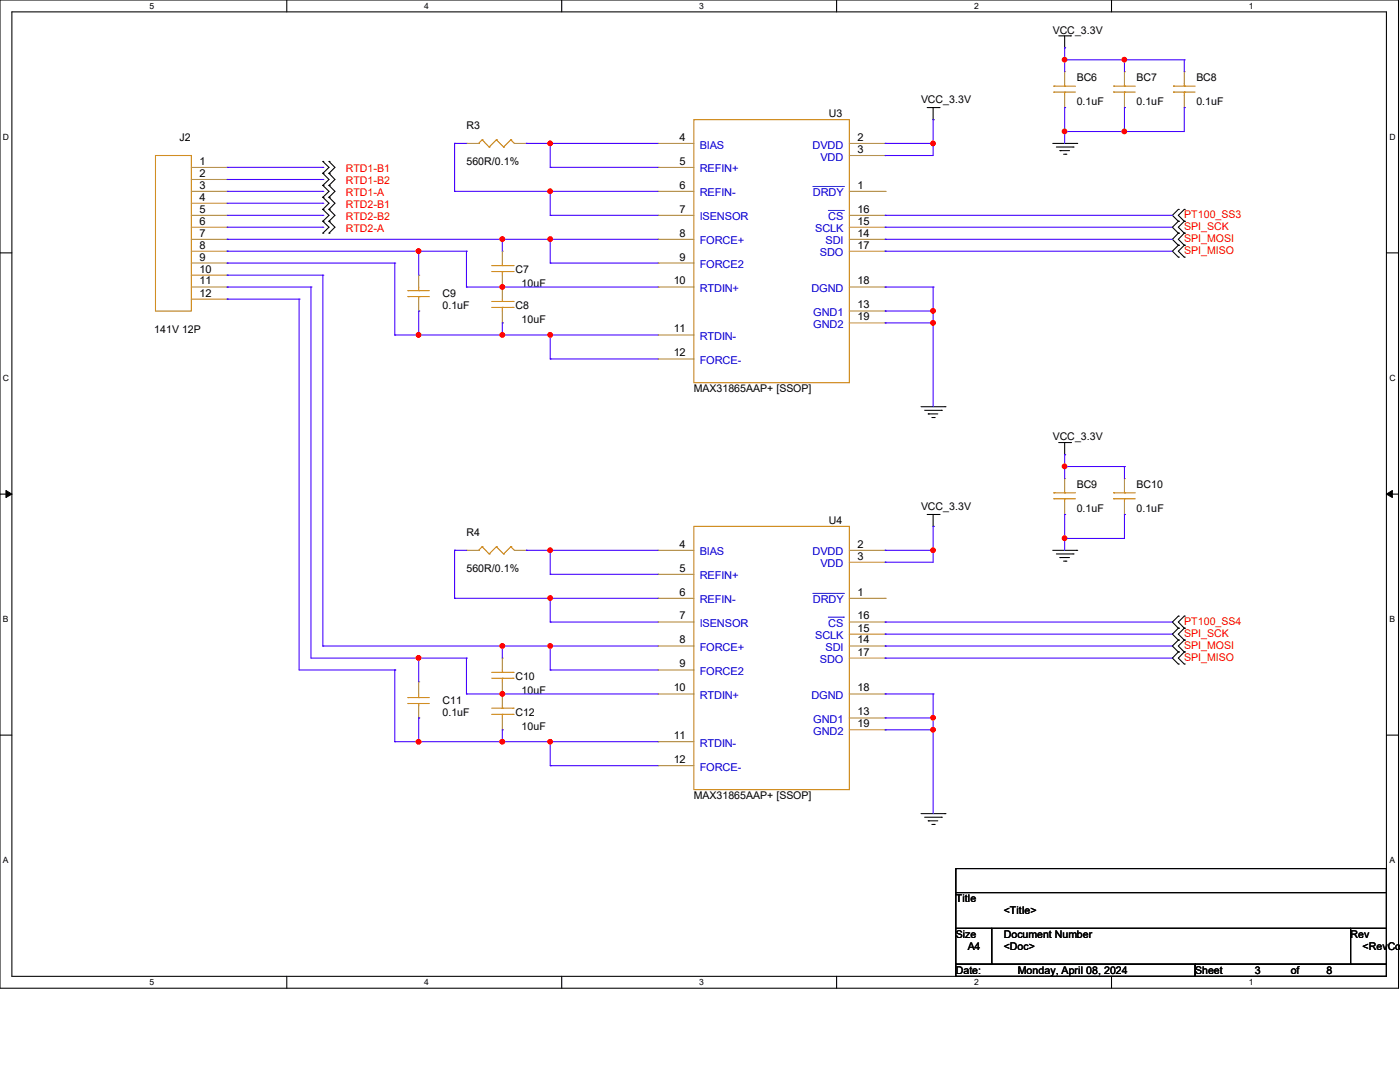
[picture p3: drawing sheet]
<svg xmlns="http://www.w3.org/2000/svg" width="279mm" height="216mm" viewBox="0 0 279 216" stroke-linecap="round" stroke-linejoin="round" font-family="sans-serif">
<path d="M0 0h279.1v197.2h-279.1zM2.4 2.4h274.3v192.4h-274.3z" fill="none" stroke="#000" stroke-width=".21"/>
<g fill="#fff">
<path d="M29.8 .3h.9v1.9h-.9z"/>
<path d="M29.8 195.1h.9v1.9h-.9z"/>
</g>
<path d="M57.2 0v2.4M57.2 194.8v2.4" fill="none" stroke="#000" stroke-width=".21"/>
<g fill="#fff">
<path d="M84.7 .3h.9v1.9h-.9z"/>
<path d="M84.7 195.1h.9v1.9h-.9z"/>
</g>
<path d="M112.1 0v2.4M112.1 194.8v2.4" fill="none" stroke="#000" stroke-width=".21"/>
<g fill="#fff">
<path d="M139.5 .3h1v1.9h-1z"/>
<path d="M139.5 195.1h1v1.9h-1z"/>
</g>
<path d="M167 0v2.4M167 194.8v2.4" fill="none" stroke="#000" stroke-width=".21"/>
<g fill="#fff">
<path d="M194.4 .3h.9v1.9h-.9z"/>
<path d="M194.4 195.1h.9v1.9h-.9z"/>
</g>
<path d="M221.8 0v2.4M221.8 194.8v2.4" fill="none" stroke="#000" stroke-width=".21"/>
<g fill="#fff">
<path d="M249.3 .3h.9v1.9h-.9z"/>
<path d="M249.3 195.1h.9v1.9h-.9z"/>
<path d="M.6 26.4h1.2v1.9h-1.2z"/>
<path d="M277.3 26.4h1.2v1.9h-1.2z"/>
<path d="M.6 74.5h1.2v1.9h-1.2z"/>
<path d="M277.3 74.5h1.2v1.9h-1.2z"/>
</g>
<path d="M0 50.5h2.4M276.7 50.5h2.4" fill="none" stroke="#000" stroke-width=".21"/>
<g fill="#fff">
<path d="M.6 122.6h1.1v1.9h-1.1z"/>
<path d="M277.3 122.6h1.1v1.9h-1.1z"/>
</g>
<path d="M0 98.6h2.4M276.7 98.6h2.4" fill="none" stroke="#000" stroke-width=".21"/>
<path d="M1.2 97.9l1.2 .7-1.2 .7zM276.7 98.6l1.2-.7v1.4z" fill="#000" stroke="#000" stroke-width=".2"/>
<g fill="#fff">
<path d="M.6 170.7h1.1v1.9h-1.1z"/>
<path d="M277.3 170.7h1.1v1.9h-1.1z"/>
</g>
<g fill="none" stroke="#000" stroke-width=".21">
<path d="M211.3 7.2h2.4M212.5 9.5h.1M212.5 7.2v2.3M213.7 7.2h.1M64.4 32.2h.1M64.4 34.6h.1M64.4 37h.1M64.4 39.4h.1M64.4 32.2l1.3 1.2-1.3 1.2M64.4 34.6l1.3 1.2-1.3 1.2M64.4 37l1.3 1.2-1.3 1.2M64.4 39.4l1.3 1.2-1.3 1.2"/>
<path d="M65.7 32.2h.1M65.7 34.6h.1M65.7 37h.1M65.7 39.4h.1M65.7 32.2l1.1 1.2-1.1 1.2M65.7 34.6l1.1 1.2-1.1 1.2M65.7 37l1.1 1.2-1.1 1.2M65.7 39.4l1.1 1.2-1.1 1.2M185 21.5h2.4M186.2 23.9h.1M186.2 21.5v2.4M187.4 21.5h.1"/>
<path d="M210.1 28.6h4.8M210.8 29.3h3.4M211.5 30.1h.1M211.5 30.1h1.9M212.3 30.8h.4M212.7 30.8h.1M214.2 29.3h.1M214.9 28.6h.1M64.4 41.8h.1M64.4 44.2h.1M64.4 46.5h.1M64.4 41.8l1.3 1.2-1.3 1.2"/>
<path d="M64.4 44.2l1.3 1.1-1.3 1.2M65.7 41.8h.1M65.7 44.2h.1M65.7 46.5h.1M65.7 41.8l1.1 1.2-1.1 1.2M65.7 44.2l1.1 1.1-1.1 1.2M235.2 44.2h.1M235.2 41.8h.1M235.2 46.5h.1M235.2 48.9h.1M235.2 51.3h.1M235.2 41.8l-1.2 1.2 1.2 1.2"/>
<path d="M235.2 44.2l-1.2 1.1 1.2 1.2M235.2 46.5l-1.2 1.3 1.2 1.1M235.2 48.9l-1.2 1.2 1.2 1.2M236.3 41.8h.1M236.3 44.2h.1M236.3 46.5h.1M236.3 48.9h.1M236.3 51.3h.1M236.3 41.8l-1.1 1.2 1.1 1.2M236.3 44.2l-1.1 1.1 1.1 1.2M236.3 46.5l-1.1 1.3 1.1 1.1M236.3 48.9l-1.1 1.2 1.1 1.2"/>
<path d="M183.8 81.2h4.8M184.5 81.9h3.4M185.3 82.6h.1M185.3 82.6h1.9M186 83.3h.4M186.4 83.3h.1M187.9 81.9h.1M188.6 81.2h.1M211.3 88.3h2.4M212.5 90.7h.1M212.5 88.3v2.4M213.7 88.3h.1"/>
<path d="M185 102.7h2.4M186.2 105h.1M186.2 102.7v2.3M187.4 102.7h.1M210.1 109.8h4.8M210.8 110.5h3.4M211.5 111.3h.1M211.5 111.3h1.9M212.3 112h.4M212.7 112h.1M214.2 110.5h.1M214.9 109.8h.1"/>
<path d="M235.2 125.3h.1M235.2 122.9h.1M235.2 127.7h.1M235.2 130.1h.1M235.2 132.5h.1M235.2 122.9l-1.2 1.2 1.2 1.2M235.2 125.3l-1.2 1.2 1.2 1.2M235.2 127.7l-1.2 1.2 1.2 1.2M235.2 130.1l-1.2 1.2 1.2 1.2M236.3 122.9h.1M236.3 125.3h.1M236.3 127.7h.1"/>
<path d="M236.3 130.1h.1M236.3 132.5h.1M236.3 122.9l-1.1 1.2 1.1 1.2M236.3 125.3l-1.1 1.2 1.1 1.2M236.3 127.7l-1.1 1.2 1.1 1.2M236.3 130.1l-1.1 1.2 1.1 1.2M0 146.7h2.4M276.7 146.7h2.4M183.8 162.3h4.8M184.5 163.1h3.4M185.3 163.8h.1M185.3 163.8h1.9"/>
<path d="M186 164.5h.4M186.4 164.5h.1M187.9 163.1h.1M188.6 162.3h.1M190.8 173.3h85.9v4.8h-85.9zM190.8 178.1h85.9v7.2h-85.9zM190.8 185.3h7.1v7.1h-7.1zM190.8 192.4h47.7v2.4h-47.7zM197.9 185.3h71.6v7.1h-71.6zM238.5 192.4h38.2v2.4h-38.2zM269.5 185.3h7.2v7.1h-7.2z"/>
</g>
<g fill="none" stroke="#cc8006" stroke-width=".21">
<path d="M210.3 18.4h.1M210.3 17.2h.1M210.3 18.4h4.3M210.3 17.2h4.3M212.5 17.2h.1M212.5 18.4h.1M212.5 16.7v.5M212.5 18.4v.7M222.2 18.4h.1M222.2 17.2h.1M222.2 18.4h4.4M222.2 17.2h4.4"/>
<path d="M224.4 17.2h.1M224.4 18.4h.1M224.4 16.7v.5M224.4 18.4v.7M234.2 18.4h.1M234.2 17.2h.1M234.2 18.4h4.3M234.2 17.2h4.3M236.3 17.2h.1M236.3 18.4h.1M236.3 16.7v.5M236.3 18.4v.7"/>
<path d="M31 31h7.2v31.1h-7.2zM95.5 28.6h.1M96.2 27.9h.1M96.2 27.9l1.4 1.4M96.2 27.9l-.7 .7M97.6 29.3h.1M99.1 27.9h.1M99.1 27.9l1.4 1.4M99.1 27.9l-1.5 1.4M100.5 29.3h.1M101.9 27.9h.1M101.9 27.9l.8 .7"/>
<path d="M101.9 27.9l-1.4 1.4M138.5 23.9h31v52.5h-31zM81.4 58h.1M81.4 59.2h.1M81.4 58h4.3M81.4 59.2h4.3M83.6 59.2h.1M83.6 58h.1M83.6 57.3v.7M83.6 59.2v.5M98.1 54.2h4.3M98.1 53h4.3"/>
<path d="M100.2 53h.1M100.2 54.2h.1M100.2 52.5v.5M100.2 54.2v.7M100.2 59.7v.5M102.4 54.2h.1M102.4 53h.1M98.1 61.3h4.3M98.1 60.2h4.3M100.2 60.2h.1M100.2 61.3h.1M100.2 61.3v.8"/>
<path d="M102.4 61.3h.1M102.4 60.2h.1M210.3 99.5h.1M210.3 98.3h.1M210.3 99.5h4.3M210.3 98.3h4.3M212.5 98.3h.1M212.5 99.5h.1M212.5 97.9v.4M212.5 99.5v.7M222.2 99.5h.1M222.2 98.3h.1"/>
<path d="M222.2 99.5h4.4M222.2 98.3h4.4M224.4 98.3h.1M224.4 99.5h.1M224.4 97.9v.4M224.4 99.5v.7M95.5 109.8h.1M96.2 109.1h.1M96.2 109.1l1.4 1.4M96.2 109.1l-.7 .7M97.6 110.5h.1M99.1 109.1h.1"/>
<path d="M99.1 109.1l1.4 1.4M99.1 109.1l-1.5 1.4M100.5 110.5h.1M101.9 109.1h.1M101.9 109.1l.8 .7M101.9 109.1l-1.4 1.4M138.5 105h31v52.6h-31zM81.4 139.2h.1M81.4 139.2h4.3M83.6 139.2h.1M83.6 138.5v.7M98.1 135.3h4.3"/>
<path d="M98.1 134.2h4.3M100.2 134.2h.1M100.2 135.3h.1M100.2 133.7v.5M100.2 135.3v.8M102.4 135.3h.1M102.4 134.2h.1M81.4 140.4h.1M81.4 140.4h4.3M83.6 140.4h.1M83.6 140.4v.4M98.1 142.5h4.3"/>
<path d="M98.1 141.3h4.3M100.2 141.3h.1M100.2 142.5h.1M100.2 140.8v.5M100.2 142.5v.8M102.4 142.5h.1M102.4 141.3h.1"/>
</g>
<g fill="none" stroke="#a84" stroke-width=".21">
<path d="M212.5 14.3h.1M212.5 14.3v2.4M212.5 19.1v2.4M224.4 14.3h.1M224.4 14.3v2.4M224.4 19.1v2.4M236.3 14.3h.1M236.3 14.3v2.4M236.3 19.1v2.4M38.2 33.4h7.1M38.2 38.2h7.1M38.2 35.8h7.1"/>
<path d="M45.3 33.4h.1M45.3 35.8h.1M45.3 38.2h.1M93.1 28.6h.1M93.1 28.6h2.4M102.7 28.6h2.3M105 28.6h.1M131.3 28.6h.1M131.3 33.4h.1M131.3 38.2h.1M131.3 28.6h7.2M131.3 33.4h7.2"/>
<path d="M131.3 38.2h7.2M169.5 28.6h7.2M169.5 38.2h7.2M169.5 31h7.2M176.7 38.2h.1M176.7 28.6h.1M176.7 31h.1M212.5 21.5h.1M224.4 21.5h.1M236.3 21.5h.1M38.2 43h7.1M38.2 47.8h7.1"/>
<path d="M38.2 52.5h7.1M38.2 57.3h7.1M38.2 45.3h7.1M38.2 50.1h7.1M38.2 40.6h7.1M38.2 54.9h7.1M38.2 59.7h7.1M45.3 40.6h.1M45.3 43h.1M45.3 45.3h.1M45.3 47.8h.1M45.3 50.1h.1"/>
<path d="M45.3 52.5h.1M45.3 54.9h.1M45.3 57.3h.1M45.3 59.7h.1M83.6 54.9h.1M83.6 54.9v2.4M83.6 59.7v2.4M100.2 57.3h.1M100.2 50.1h.1M100.2 50.1v2.4M100.2 54.9v4.8M131.3 43h.1"/>
<path d="M131.3 47.8h.1M131.3 52.5h.1M131.3 57.3h.1M131.3 43h7.2M131.3 47.8h7.2M131.3 52.5h7.2M131.3 57.3h7.2M169.5 43h7.2M169.5 47.8h7.2M169.5 57.3h7.2M169.5 45.3h7.2M169.5 50.1h7.2"/>
<path d="M176.7 57.3h.1M176.7 47.8h.1M176.7 45.3h.1M176.7 43h.1M176.7 50.1h.1M83.6 62.1h.1M100.2 64.4h.1M100.2 62.1v2.3M131.3 66.8h.1M131.3 71.6h.1M131.3 66.8h7.2M131.3 71.6h7.2"/>
<path d="M169.5 62.1h7.2M169.5 64.4h7.2M176.7 62.1h.1M176.7 64.4h.1M212.5 95.5h.1M212.5 95.5v2.4M224.4 95.5h.1M224.4 95.5v2.4M93.1 109.8h.1M93.1 109.8h2.4M102.7 109.8h2.3M105 109.8h.1"/>
<path d="M131.3 109.8h.1M131.3 114.6h.1M131.3 119.4h.1M131.3 109.8h7.2M131.3 114.6h7.2M131.3 119.4h7.2M169.5 109.8h7.2M169.5 119.4h7.2M169.5 112.2h7.2M176.7 119.4h.1M176.7 109.8h.1M176.7 112.2h.1"/>
<path d="M212.5 102.7h.1M212.5 100.2v2.5M224.4 102.7h.1M224.4 100.2v2.5M83.6 136.1h.1M83.6 136.1v2.4M100.2 138.5h.1M100.2 131.3h.1M100.2 131.3v2.4M100.2 136.1v4.7M131.3 124.1h.1M131.3 128.9h.1"/>
<path d="M131.3 133.7h.1M131.3 138.5h.1M131.3 124.1h7.2M131.3 128.9h7.2M131.3 133.7h7.2M131.3 138.5h7.2M169.5 124.1h7.2M169.5 128.9h7.2M169.5 138.5h7.2M169.5 126.5h7.2M169.5 131.3h7.2M176.7 138.5h.1"/>
<path d="M176.7 128.9h.1M176.7 126.5h.1M176.7 124.1h.1M176.7 131.3h.1M83.6 143.3h.1M83.6 140.8v2.5M100.2 145.6h.1M100.2 143.3v2.3M131.3 148h.1M131.3 152.8h.1M131.3 148h7.2M131.3 152.8h7.2"/>
<path d="M169.5 143.3h7.2M169.5 145.6h7.2M176.7 143.3h.1M176.7 145.6h.1"/>
</g>
<path d="M162.2 37.2h6.1M168.3 37.2h.1M165.3 42h3M168.3 42h.1M162.2 118.4h6.1M168.3 118.4h.1M165.3 123.1h3M168.3 123.1h.1" fill="none" stroke="#00c" stroke-width=".2"/>
<g fill="none" stroke="#4200ff" stroke-width=".21">
<path d="M212.5 9.5h.1M212.5 11.9h.1M212.5 9.5v4.8M212.5 11.9h23.8M224.4 11.9h.1M224.4 11.9v2.4M236.3 11.9h.1M236.3 11.9v2.4M45.3 33.4h19.1M45.3 38.2h19.1M45.3 35.8h19.1M64.4 33.4h.1"/>
<path d="M64.4 35.8h.1M64.4 38.2h.1M90.7 28.6h.1M90.7 38.2h.1M90.7 28.6v9.6M90.7 28.6h2.4M90.7 38.2h40.6M105 28.6h.1M105 28.6h26.3M109.8 28.6h.1M109.8 33.4h.1M109.8 38.2h.1"/>
<path d="M109.8 28.6v4.8M109.8 38.2v4.8M109.8 33.4h21.5M176.7 28.6h.1M176.7 31h.1M176.7 28.6h9.5M186.2 23.9h.1M186.2 28.6h.1M186.2 23.9v7.1h-9.5M212.5 21.5h.1M212.5 26.2h.1M212.5 21.5v7.1"/>
<path d="M224.4 21.5h.1M224.4 26.2h.1M224.4 21.5v4.7M236.3 21.5h.1M236.3 21.5v4.7h-23.8M45.3 47.8h.1M45.3 50.1h.1M45.3 52.5h.1M45.3 54.9h.1M45.3 57.3h.1M45.3 59.7h.1M45.3 47.8h86"/>
<path d="M45.3 50.1h47.8M45.3 52.5h33.5M45.3 43h19.1M45.3 45.3h19.1M45.3 57.3h16.8M45.3 54.9h19.1M45.3 59.7h14.4M45.3 40.6h19.1M59.7 59.7h.1M59.7 59.7v74h19.1M62.1 57.3h.1M62.1 57.3v74h31"/>
<path d="M64.4 54.9h.1M64.4 40.6h.1M64.4 43h.1M64.4 45.3h.1M64.4 54.9v74M78.8 52.5h.1M78.8 52.5v14.3M83.6 50.1h.1M83.6 50.1v4.8M93.1 50.1h.1M93.1 57.3h.1M93.1 50.1v7.2"/>
<path d="M93.1 57.3h38.2M100.2 47.8h.1M100.2 57.3h.1M100.2 47.8v2.3M109.8 43h.1M109.8 47.8h.1M109.8 52.5h.1M109.8 52.5h21.5M109.8 47.8v4.7M109.8 43h21.5M176.7 43h.1M176.7 45.3h.1"/>
<path d="M176.7 47.8h.1M176.7 50.1h.1M176.7 57.3h.1M176.7 47.8h57.3M176.7 50.1h57.3M176.7 43h57.3M176.7 45.3h57.3M176.7 57.3h9.5M186.2 57.3h.1M186.2 57.3v23.9M78.8 66.8h.1M78.8 66.8h52.5"/>
<path d="M83.6 62.1h.1M83.6 66.8h.1M83.6 62.1v4.7M100.2 64.4h.1M100.2 66.8h.1M100.2 64.4v2.4M109.8 66.8h.1M109.8 71.6h.1M109.8 66.8v4.8M109.8 71.6h21.5M176.7 62.1h.1M176.7 64.4h.1"/>
<path d="M176.7 62.1h9.5M176.7 64.4h9.5M186.2 62.1h.1M186.2 64.4h.1M212.5 90.7h.1M212.5 93.1h.1M212.5 90.7v4.8M212.5 93.1h11.9M224.4 93.1h.1M224.4 93.1v2.4M90.7 109.8h.1M90.7 119.4h.1"/>
<path d="M90.7 109.8v9.6M90.7 109.8h2.4M90.7 119.4h40.6M105 109.8h.1M105 109.8h26.3M109.8 109.8h.1M109.8 114.6h.1M109.8 119.4h.1M109.8 109.8v4.8M109.8 119.4v4.7M109.8 114.6h21.5M176.7 109.8h.1"/>
<path d="M176.7 112.2h.1M176.7 109.8h9.5M186.2 105h.1M186.2 109.8h.1M186.2 105v7.2h-9.5M212.5 102.7h.1M212.5 107.4h.1M212.5 102.7v7.1M224.4 102.7h.1M224.4 102.7v4.7h-11.9M64.4 128.9h.1M64.4 128.9h66.9"/>
<path d="M78.8 133.7h.1M78.8 133.7v14.3M83.6 131.3h.1M83.6 131.3v4.8M93.1 131.3h.1M93.1 138.5h.1M93.1 131.3v7.2M93.1 138.5h38.2M100.2 128.9h.1M100.2 138.5h.1M100.2 128.9v2.4M109.8 124.1h.1"/>
<path d="M109.8 128.9h.1M109.8 133.7h.1M109.8 128.9v4.8M109.8 124.1h21.5M109.8 133.7h21.5M176.7 124.1h.1M176.7 126.5h.1M176.7 128.9h.1M176.7 131.3h.1M176.7 138.5h.1M176.7 124.1h57.3M176.7 126.5h57.3"/>
<path d="M176.7 128.9h57.3M176.7 131.3h57.3M176.7 138.5h9.5M186.2 138.5h.1M186.2 138.5v23.8M78.8 148h.1M78.8 148h52.5M83.6 143.3h.1M83.6 148h.1M83.6 143.3v4.7M100.2 145.6h.1M100.2 148h.1"/>
<path d="M100.2 145.6v2.4M109.8 148h.1M109.8 152.8h.1M109.8 148v4.8M109.8 152.8h21.5M176.7 143.3h.1M176.7 145.6h.1M176.7 143.3h9.5M176.7 145.6h9.5M186.2 143.3h.1M186.2 145.6h.1"/>
</g>
<g fill="#f00" stroke="#f00" stroke-width=".21">
<circle cx="100.3" cy="47.7" r=".46"/>
<circle cx="83.5" cy="50.1" r=".46"/>
<circle cx="212.4" cy="11.9" r=".44"/>
<circle cx="224.4" cy="11.9" r=".44"/>
<circle cx="186.2" cy="28.6" r=".44"/>
<circle cx="212.4" cy="26.2" r=".44"/>
<circle cx="224.4" cy="26.2" r=".44"/>
<circle cx="109.8" cy="28.6" r=".44"/>
<circle cx="109.8" cy="38.2" r=".44"/>
<circle cx="109.8" cy="47.7" r=".44"/>
<circle cx="100.3" cy="57.3" r=".46"/>
<circle cx="83.5" cy="66.8" r=".46"/>
<circle cx="186.2" cy="62" r=".44"/>
<circle cx="186.2" cy="64.4" r=".44"/>
<circle cx="109.8" cy="66.8" r=".44"/>
<circle cx="100.3" cy="66.8" r=".46"/>
<circle cx="212.4" cy="93.1" r=".44"/>
<circle cx="212.4" cy="107.4" r=".44"/>
<circle cx="186.2" cy="109.8" r=".44"/>
<circle cx="109.8" cy="109.8" r=".44"/>
<circle cx="109.8" cy="119.3" r=".44"/>
<circle cx="100.3" cy="128.9" r=".46"/>
<circle cx="109.8" cy="128.9" r=".44"/>
<circle cx="83.5" cy="131.3" r=".46"/>
<circle cx="100.3" cy="138.5" r=".46"/>
<circle cx="186.2" cy="143.2" r=".44"/>
<circle cx="186.2" cy="145.6" r=".44"/>
<circle cx="83.5" cy="148" r=".46"/>
<circle cx="100.3" cy="148" r=".46"/>
<circle cx="109.8" cy="148" r=".44"/>
</g>
<g font-size="2.2">
<text x="135.6" y="28.1">4</text>
<text x="171.2" y="28.1">2</text>
<text x="39.8" y="32.9">1</text>
<text x="39.8" y="35.3">2</text>
<text x="135.6" y="32.9">5</text>
<text x="171.2" y="30.5">3</text>
<text x="39.8" y="37.7">3</text>
<text x="39.8" y="40">4</text>
<text x="135.6" y="37.7">6</text>
<text x="171.2" y="37.7">1</text>
<text x="39.8" y="42.5">5</text>
<text x="39.8" y="44.8">6</text>
<text x="39.8" y="47.2">7</text>
<text x="135.6" y="42.5">7</text>
<text x="135.6" y="47.2">8</text>
<text x="171.2" y="47.2">14</text>
<text x="171.2" y="44.8">15</text>
<text x="171.2" y="42.5">16</text>
<text x="39.8" y="49.6">8</text>
<text x="39.8" y="52">9</text>
<text x="135.6" y="52">9</text>
<text x="171.2" y="49.6">17</text>
<text x="39.8" y="54.4">10</text>
<text x="39.8" y="56.8">11</text>
<text x="39.8" y="59.2">12</text>
<text x="134.4" y="56.8">10</text>
<text x="171.2" y="56.8">18</text>
<text x="171.2" y="61.6">13</text>
<text x="171.2" y="63.9">19</text>
<text x="134.4" y="66.3">11</text>
<text x="134.4" y="71.1">12</text>
<text x="135.6" y="109.3">4</text>
<text x="171.2" y="109.3">2</text>
<text x="171.2" y="111.7">3</text>
<text x="135.6" y="114.1">5</text>
<text x="135.6" y="118.9">6</text>
<text x="171.2" y="118.9">1</text>
<text x="135.6" y="123.6">7</text>
<text x="171.2" y="123.6">16</text>
<text x="135.6" y="128.4">8</text>
<text x="171.2" y="128.4">14</text>
<text x="171.2" y="126">15</text>
<text x="171.2" y="130.8">17</text>
<text x="134.4" y="138">10</text>
<text x="135.6" y="133.2">9</text>
<text x="171.2" y="138">18</text>
<text x="171.2" y="142.7">13</text>
<text x="134.4" y="147.5">11</text>
<text x="171.2" y="145.1">19</text>
<text x="134.4" y="152.3">12</text>
</g>
<g font-size="2.2" fill="#00c">
<text x="139.7" y="29.6">BIAS</text>
<text x="162.2" y="29.6">DVDD</text>
<text x="139.7" y="34.4">REFIN+</text>
<text x="163.7" y="32">VDD</text>
<text x="139.7" y="39.2">REFIN-</text>
<text x="162.2" y="39.2">DRDY</text>
<text x="139.7" y="44">ISENSOR</text>
<text x="162.7" y="46.4">SCLK</text>
<text x="165.3" y="44">CS</text>
<text x="139.7" y="48.8">FORCE+</text>
<text x="139.7" y="53.5">FORCE2</text>
<text x="163.6" y="51.1">SDO</text>
<text x="164.8" y="48.8">SDI</text>
<text x="139.7" y="58.3">RTDIN+</text>
<text x="161.9" y="58.3">DGND</text>
<text x="162.3" y="63.1">GND1</text>
<text x="162.3" y="65.4">GND2</text>
<text x="139.7" y="67.9">RTDIN-</text>
<text x="139.7" y="72.6">FORCE-</text>
<text x="139.7" y="110.8">BIAS</text>
<text x="162.2" y="110.8">DVDD</text>
<text x="163.7" y="113.2">VDD</text>
<text x="139.7" y="115.6">REFIN+</text>
<text x="139.7" y="120.4">REFIN-</text>
<text x="139.7" y="125.1">ISENSOR</text>
<text x="162.2" y="120.4">DRDY</text>
<text x="165.3" y="125.1">CS</text>
<text x="139.7" y="129.9">FORCE+</text>
<text x="162.7" y="127.5">SCLK</text>
<text x="164.8" y="129.9">SDI</text>
<text x="139.7" y="134.7">FORCE2</text>
<text x="163.6" y="132.3">SDO</text>
<text x="139.7" y="139.5">RTDIN+</text>
<text x="161.9" y="139.5">DGND</text>
<text x="139.7" y="149">RTDIN-</text>
<text x="162.3" y="144.3">GND1</text>
<text x="162.3" y="146.6">GND2</text>
<text x="139.7" y="153.8">FORCE-</text>
</g>
<g font-size="2.1">
<text x="210.1" y="6.7">VCC_3.3V</text>
<text x="214.9" y="16.3">BC6</text>
<text x="226.8" y="16.3">BC7</text>
<text x="238.8" y="16.3">BC8</text>
<text x="165.4" y="23.4">U3</text>
<text x="183.8" y="20.6">VCC_3.3V</text>
<text x="214.9" y="21">0.1uF</text>
<text x="226.8" y="21">0.1uF</text>
<text x="238.8" y="21">0.1uF</text>
<text x="35.8" y="28.2">J2</text>
<text x="93.1" y="25.8">R3</text>
<text x="93.1" y="33">560R/0.1%</text>
<text x="88.3" y="59.2">C9</text>
<text x="102.9" y="54.4">C7</text>
<text x="104.1" y="57.3">10uF</text>
<text x="88.3" y="61.6">0.1uF</text>
<text x="102.9" y="61.6">C8</text>
<text x="104.1" y="64.5">10uF</text>
<text x="30.8" y="66.4">141V 12P</text>
<text x="138.5" y="78.3">MAX31865AAP+ [SSOP]</text>
<text x="210.1" y="87.9">VCC_3.3V</text>
<text x="183.8" y="101.7">VCC_3.3V</text>
<text x="214.9" y="97.5">BC9</text>
<text x="226.8" y="97.5">BC10</text>
<text x="93.1" y="107">R4</text>
<text x="165.4" y="104.6">U4</text>
<text x="214.9" y="102.2">0.1uF</text>
<text x="226.8" y="102.2">0.1uF</text>
<text x="93.1" y="114.1">560R/0.1%</text>
<text x="102.9" y="135.6">C10</text>
<text x="88.3" y="140.4">C11</text>
<text x="88.3" y="142.8">0.1uF</text>
<text x="102.9" y="142.8">C12</text>
<text x="104.1" y="138.5">10uF</text>
<text x="104.1" y="145.7">10uF</text>
<text x="138.5" y="159.5">MAX31865AAP+ [SSOP]</text>
<text x="190.8" y="180">Title</text>
<text x="200.3" y="182.4">&lt;Title&gt;</text>
<text x="190.8" y="187.2">Size</text>
<text x="193.1" y="189.6">A4</text>
<text x="200.3" y="187.2">Document Number</text>
<text x="200.3" y="189.6">&lt;Doc&gt;</text>
<text x="269.5" y="187.2">Rev</text>
<text x="271.9" y="189.6">&lt;RevCod</text>
<text x="190.8" y="194.4">Date:</text>
<text x="203.2" y="194.4">Monday, April 08, 2024</text>
<text x="238.5" y="194.4">Sheet</text>
<text x="250.4" y="194.4">3</text>
<text x="257.6" y="194.4">of</text>
<text x="264.7" y="194.4">8</text>
</g>
<g font-size="2.1" fill="#f00">
<text x="69" y="34.4">RTD1-B1</text>
<text x="69" y="36.8">RTD1-B2</text>
<text x="69" y="39.2">RTD1-A</text>
<text x="69" y="41.6">RTD2-B1</text>
<text x="69" y="43.9">RTD2-B2</text>
<text x="69" y="46.4">RTD2-A</text>
<text x="236.3" y="43.5">PT100_SS3</text>
<text x="236.3" y="45.8">SPI_SCK</text>
<text x="236.3" y="48.3">SPI_MOSI</text>
<text x="236.3" y="50.6">SPI_MISO</text>
<text x="236.3" y="124.7">PT100_SS4</text>
<text x="236.3" y="127">SPI_SCK</text>
<text x="236.3" y="129.4">SPI_MOSI</text>
<text x="236.3" y="131.8">SPI_MISO</text>
</g>
<g font-size="1.7">
<text x="29.8" y="1.8">5</text>
<text x="84.7" y="1.8">4</text>
<text x="139.5" y="1.8">3</text>
<text x="194.4" y="1.8">2</text>
<text x="249.3" y="1.8">1</text>
<text x=".6" y="27.9">D</text>
<text x="277.3" y="27.9">D</text>
<text x=".6" y="76">C</text>
<text x="277.3" y="76">C</text>
<text x=".6" y="124.2">B</text>
<text x="277.3" y="124.2">B</text>
<text x=".6" y="172.3">A</text>
<text x="277.3" y="172.3">A</text>
<text x="29.8" y="196.6">5</text>
<text x="84.7" y="196.6">4</text>
<text x="139.5" y="196.6">3</text>
<text x="194.4" y="196.6">2</text>
<text x="249.3" y="196.6">1</text>
</g>
</svg>
